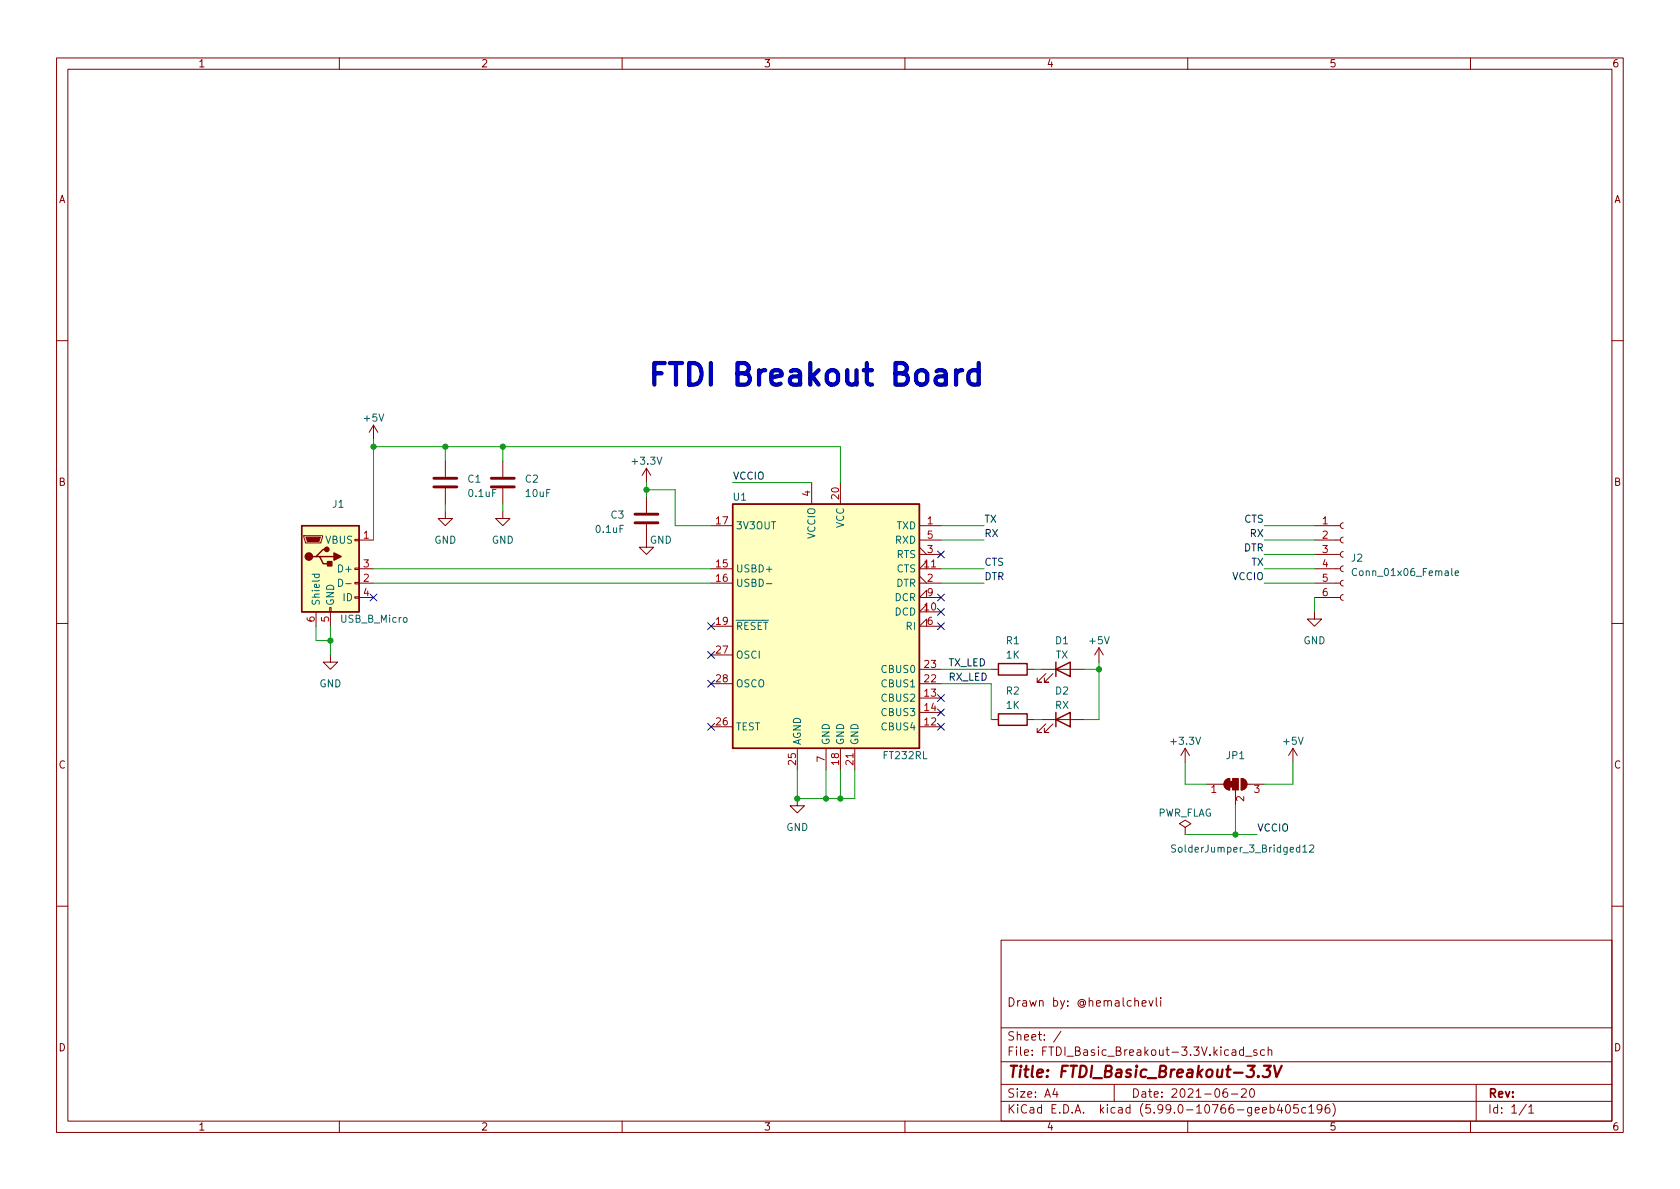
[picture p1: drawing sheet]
<svg xmlns="http://www.w3.org/2000/svg" width="297mm" height="210mm" viewBox="0 0 297 210" stroke-linecap="round" stroke-linejoin="round" font-family="sans-serif">
<g fill="none" stroke="#840000" stroke-width=".18">
<path d="M10 10.2h277v190.1h-277zM12 12.2h273v186.1h-273zM60 10.2v2M110 10.2v2M160 10.2v2M210 10.2v2M260 10.2v2M10 60.2h2M66 75.2l-.7 1.2M66 75.2v2.5M66 75.2l.8 1.2M285 60.2h2"/>
<path d="M53.7 94.7h3.3v.3l-.2 1h-2.8zM62.7 95.4h.8v.2h-.8zM63.5 95.5h2.5M78.7 90.4v1.3h1.3l-1.3 1.3-1.2-1.3h1.2M78.7 81.5v2.8M78.7 86.4v2.7M88.9 90.4v1.3h1.3l-1.3 1.3-1.3-1.3h1.3M88.9 81.5v2.8M88.9 86.4v2.7M114.3 92.7v4.1h1.3l-1.3 1.2-1.3-1.2h1.3M114.3 82.8l-.8 1.3M114.3 82.8v2.5"/>
<path d="M114.3 87.9v2.8M114.3 82.8l.8 1.3M125.7 93h3.8M143.5 85.3v3.8M148.6 85.3v3.8M162.6 93h3.8M162.6 98h3.8M162.6 96.8l1.2 1.2M162.6 95.5h3.8M232.4 93h4.6M232.4 98h4.6M232.4 95.5h4.6"/>
<path d="M237.5 97.5l-.4 .2-.1 .3 .1 .4 .4 .1M237.5 95l-.4 .1-.1 .4 .1 .4 .4 .1M237.5 92.5l-.4 .1-.1 .4 .1 .3 .4 .2M10 110.2h2M55.9 108.2v2.5M58.3 107.4h.2v.8h-.2zM58.4 115.8v1.3h1.3l-1.3 1.3-1.3-1.3h1.3M58.4 108.2v2.5M62.7 105.5h.8v.3h-.8zM62.7 103h.8v.2h-.8zM62.7 100.5h.8v.2h-.8zM63.5 100.6h2.5"/>
<path d="M63.5 103.1h2.5M63.5 105.7h2.5M125.7 100.6h3.8M125.7 103.1h3.8M125.7 110.7h3.8M125.7 115.8h3.8M162.6 118.4h3.8M162.6 103.1h3.8M162.6 101.8l1.2 1.3M163.8 108.2v-1.3l-1.2 1.3h3.8M163.8 100.6v-1.3l-1.2 1.3h3.8M163.8 110.7v-1.2l-1.2 1.2h3.8"/>
<path d="M163.8 105.7v-1.3l-1.2 1.3h3.8M175.3 118.4h1.2M181.6 118.4h1.3M184.1 118.4h7.7M184.9 119.1l-1.5 1.5h.7h-.7v-.7M186.2 119.1l-1.5 1.5h.7h-.7v-.7M194.3 114.5l-.8 1.3M194.3 114.5v2.6M194.3 114.5l.8 1.3M232.4 108.2v1.3h1.3l-1.3 1.2-1.3-1.2h1.3M232.4 100.6h4.6M232.4 103.1h4.6"/>
<path d="M232.4 105.7h4.6M237.5 105.2l-.4 .1-.1 .4 .1 .3 .4 .2M237.5 102.6l-.4 .2-.1 .3 .1 .4 .4 .1M237.5 100.1l-.4 .1-.1 .4 .1 .3 .4 .2M285 110.2h2M125.7 128.5h3.8M125.7 120.9h3.8M141 132.3v3.8M146 132.3v3.8M148.6 132.3v3.8M151.1 132.3v3.8M162.6 128.5h3.8"/>
<path d="M162.6 123.4h3.8M162.6 126h3.8M162.6 120.9h3.8M175.3 127.2h1.2M181.6 127.2h1.3M184.1 127.2h7.7M184.9 128l-1.5 1.5h.7h-.7v-.7M186.2 128l-1.5 1.5h.7h-.7v-.7M209.5 132.3l-.7 1.3M209.5 132.3v2.6M209.5 132.3l.8 1.3M213.4 138.7h3"/>
<path d="M216.7 138l.7-.3v2a1.02 1.02 0 0 1-.9-.6 1.02 1.02 0 0 1 .2-1.1zM218.4 139.7v2.8M219.5 137.7a1.02 1.02 0 0 1 1 1 1.02 1.02 0 0 1-1 1zM220.5 138.7h3M228.6 132.3l-.8 1.3M228.6 132.3v2.6M228.6 132.3l.8 1.3M141 141.2v1.3h1.2l-1.2 1.3-1.3-1.3h1.3M209.5 146.3l1.1-.6-1.1-.7-1 .7 1 .6v1.3M209.5 147.6h.1M10 160.2h2M177 166.3h108v32h-108z"/>
<path d="M201.9 177.4l.7-.1v-.3l-.5-.1-.2 .2 .1 .8h.6M203.1 176.9l.4 1 .4-1M204.4 176.4v1.3l.2 .2M205.2 176.4v.2M205.2 176.9v1M285 160.2h2M60 198.3v2M110 198.3v2M160 198.3v2M177 194.8h108M177 191.8h108M177 187.8h108"/>
<path d="M177 181.8h108M186.5 192.5l-.4 1h1M186.9 193v1M187.6 182.4l-1.3 1.9M197 191.8v3M210 198.3v2M216.9 192.5a.59 .59 0 0 0-.7 .7v.5l.2 .3h.4l.2-.1 .1-.5-.2-.2-.4-.1-.3 .3M217.7 193.5h1.2M217.9 185.7h.5l.1 .9M218.5 186l-.5 .1a.29 .29 0 0 0-.2 .2 .29 .29 0 0 0 .2 .3h.5M219.5 192.7l.6-.2 .2 .2 .1 .3-1 1h1M219.9 185.7l-.5-.1-.3 .3v.4l.2 .3h.6"/>
<path d="M219.9 185.1v1.5M220.2 186.8h1.2M221.1 192.7l.2-.2a.81 .81 0 0 1 .6 .7 .81 .81 0 0 1-.3 .8h-.2a.81 .81 0 0 1-.3-1.3zM222.2 185.7l-.3-.1-.3 .2 .1 .3 .5 .1v.4h-.6M223.6 185.7l-.5-.1-.2 .3v.4l.1 .3h.6M224.2 185.8l.2-.2 .4 .1 .1 .9M224.2 185.1v1.5M224.6 195.9l.4-.1 .3 .3v.4l-.2 .3h-.5M224.6 195.3v1.5M226.2 195.3l-.3 1h.9M226.6 195.8v1M227.5 195.4l.1-.1a.81 .81 0 0 1 .6 .7 .81 .81 0 0 1-.3 .8h-.1a.81 .81 0 0 1-.6-.6 .81 .81 0 0 1 .3-.8z"/>
<path d="M229.5 195.3h-.7l-.1 .7 .2-.1 .5 .1 .2 .2-.1 .5-.2 .1-.6-.1M230.9 195.9l-.5-.1-.3 .3v.4l.2 .3h.6M231.4 195.8l.5-.5v1.5M231.4 196.8h.9M233.7 196l-.3 .3-.4-.1-.1-.2 .1-.6 .4-.1 .2 .2a.99 .99 0 0 1-.3 1.3h-.3M235 195.3a.59 .59 0 0 0-.7 .7v.5l.1 .3h.5l.2-.1v-.5l-.1-.2-.4-.1-.3 .3M235.6 195.1a1.72 1.72 0 0 1 0 2.3M260 198.3v2M261 191.8v6.5M269.9 195.3l-1.3 1.9M270.3 195.8l.4-.5v1.5M270.3 196.8h.9"/>
</g>
<path d="M222.5 190.3l.1 .1-.1 .1-.1-.1 .1-.1v.2M223.5 188.5h1.2l-.7 .7h.2l.3 .2 .1 .2-.2 .7-.3 .2h-.6l-.2-.2M225.3 188.5l.4 2 .9-2" fill="none" stroke="#840000" stroke-width=".4"/>
<path d="M53.3 93h10.2v15.2h-10.2zM55.9 98.4h.6l.6 1.3h1.3M56.5 98.4h2.6M57.8 97.1h-.7l-1.2 1.3h-.7M129.5 89.1h33.1v43.2h-33.1zM176.5 117.3h5.1v2.1h-5.1zM186.7 118.4l2.5-1.3v2.5zM186.7 117.1v2.5M176.5 126.2h5.1v2.1h-5.1zM186.7 127.2l2.5-1.2v2.5zM186.7 126v2.5" fill="none" stroke="#840000" stroke-width=".25"/>
<path d="M76.7 86.1h4.1M76.7 84.6h4.1M86.9 86.1h4M86.9 84.6h4M112.3 90.9h4M112.3 92.5h4" fill="none" stroke="#840000" stroke-width=".51"/>
<g fill="#ffffc2" stroke="#ffffc2" stroke-width=".18">
<path d="M129.5 89.1h33.1v43.2h-33.1z"/>
<path d="M53.3 93h10.2v15.2h-10.2z"/>
</g>
<path d="M55.2 101.5h1.3M55.7 101.5l-.1 .4 .2 .2 .6-.1v-.5M59.9 102.4a.64 .64 0 0 1 .7 .7 .64 .64 0 0 1-.7 .6zM61.1 103.2h1M135.5 103.2h1M239.9 100.6a.6 .6 0 0 0-.9 .5 .6 .6 0 0 0 .6 .7l.3-.1M257.3 101.4l.6-.2-.1-.2-.3-.1-.2 .2v.6h.5M207.9 149.5l-.5-.1-.2 .1v.4l.5 .2 .2 .3-.3 .3-.5-.1M230.4 149.8l.3-.4v1.3M230.4 150.7h.7M231.6 149.5l.4-.1 .3 .4-.8 .9h.8" fill="none" stroke="#006464" stroke-width=".18"/>
<g fill="#840000" stroke="#840000" stroke-width=".18">
<path d="M216.7 138l.7-.3v2a1.02 1.02 0 0 1-.9-.6 1.02 1.02 0 0 1 .2-1.1z"/>
<path d="M219.5 137.7a1.02 1.02 0 0 1 1 1 1.02 1.02 0 0 1-1 1z"/>
<path d="M217.4 138.2h.5v1h-.5z"/>
<path d="M217.9 137.7h1v2h-1z"/>
<path d="M54.1 95h2.5l-.2 .8h-2z"/>
</g>
<g fill="#840000" stroke="#840000" stroke-width=".25">
<path d="M57.9 99.3h.8v.8h-.8z"/>
<path d="M59.1 97.8l1.2 .6-1.2 .7z"/>
<circle cx="54.6" cy="98.4" r=".63"/>
<circle cx="57.8" cy="97.1" r=".38"/>
</g>
<path d="M169 65.5v2.5M170.1 65.5a.97 .97 0 0 0-1.1 .7M173 65.7l-.3-.2h-.8l-.5 .3-.2 .4v1.1l.4 .5 .3 .2h.8l.3-.2M173 64.2v3.8" fill="none" stroke="#0000c2" stroke-width=".76"/>
<g fill="none" stroke="#009600" stroke-width=".18">
<path d="M66 79h82.6v6.3M66 77.7v17.8M78.7 79v2.5M88.9 79v2.5M78.7 89.1v1.3M88.9 89.1v1.3M114.3 85.3v2.6M114.3 86.6h5.1v6.4h6.3M129.5 85.3h14M166.4 93h7.6M166.4 95.5h7.6M223.5 93h8.9"/>
<path d="M223.5 95.5h8.9M223.5 98h8.9M55.9 110.7v2.6h2.5M58.4 110.7v5.1M66 103.1h59.7M66 100.6h59.7M166.4 118.4h8.9M166.4 103.1h7.6M166.4 100.6h7.6M182.9 118.4h1.2M191.8 118.4h2.5M194.3 117.1v10.1h-2.5"/>
<path d="M223.5 103.1h8.9M223.5 100.6h8.9M232.4 105.7v2.5M141 136.1v5.1h10.1v-5.1M146 136.1v5.1M148.6 136.1v5.1M166.4 120.9h8.9v6.3M182.9 127.2h1.2M209.5 134.9v3.8h3.9M228.6 134.9v3.8h-5.1M209.5 147.6h12.7M218.4 142.5v5.1"/>
</g>
<g fill="none" stroke="#000084" stroke-width=".18">
<path d="M165.8 97.4l1.2 1.2M167 97.4l-1.2 1.2M65.4 105l1.2 1.3M66.6 105l-1.2 1.3M125.1 110.1l1.2 1.2M125.1 115.2l1.2 1.2M126.3 110.1l-1.2 1.2M126.3 115.2l-1.2 1.2M165.8 107.6l1.2 1.2M165.8 110.1l1.2 1.2M165.8 105l1.2 1.3M167 107.6l-1.2 1.2"/>
<path d="M167 110.1l-1.2 1.2M167 105l-1.2 1.3M125.1 120.3l1.2 1.2M125.1 127.9l1.2 1.2M126.3 120.3l-1.2 1.2M126.3 127.9l-1.2 1.2M165.8 127.9l1.2 1.2M165.8 125.4l1.2 1.2M165.8 122.8l1.2 1.2M167 127.9l-1.2 1.2M167 125.4l-1.2 1.2M167 122.8l-1.2 1.2"/>
</g>
<g fill="#009600" stroke="#009600" stroke-width=".18">
<circle cx="78.7" cy="79" r=".46"/>
<circle cx="66" cy="79" r=".46"/>
<circle cx="114.3" cy="86.6" r=".46"/>
<circle cx="58.4" cy="113.3" r=".46"/>
<circle cx="88.9" cy="79" r=".46"/>
<circle cx="141" cy="141.2" r=".46"/>
<circle cx="146" cy="141.2" r=".46"/>
<circle cx="148.6" cy="141.2" r=".46"/>
<circle cx="194.3" cy="118.4" r=".46"/>
<circle cx="218.4" cy="147.6" r=".46"/>
</g>
<text font-size="5.3" fill="#0000c2" x="114.3" y="68.2">FTDI Breakout Board</text>
<text font-size="2.8" fill="#840000" x="178" y="190.6">Title: FTDI_Basic_Breakout-3.3V</text>
<g font-size="2.1" fill="#840000">
<text x="178" y="178">Drawn by: @hemalchevli</text>
<text x="178" y="184">Sheet: /</text>
<text x="178" y="186.7">File: FTDI_Basic_Breakout-3.3V.kicad_sch</text>
<text x="178" y="196.9">KiCad E.D.A. kicad (5.99.0-10766-geeb405c196)</text>
<text x="178" y="194.1">Size: A4</text>
<text x="200" y="194.1">Date: 2021-06-20</text>
<text x="263" y="194.1">Rev:</text>
<text x="263" y="196.9">Id: 1/1</text>
</g>
<g font-size="1.8" fill="#840000">
<text x="35" y="11.9">1</text>
<text x="85" y="11.9">2</text>
<text x="135" y="11.9">3</text>
<text x="185" y="11.9">4</text>
<text x="235" y="11.9">5</text>
<text x="285" y="11.9">6</text>
<text x="10.3" y="35.9">A</text>
<text x="285.3" y="35.9">A</text>
<text x="10.3" y="85.9">B</text>
<text x="285.3" y="85.9">B</text>
<text x="10.3" y="135.9">C</text>
<text x="285.3" y="135.9">C</text>
<text x="10.3" y="185.9">D</text>
<text x="285.3" y="185.9">D</text>
<text x="35" y="199.9">1</text>
<text x="85" y="199.9">2</text>
<text x="135" y="199.9">3</text>
<text x="185" y="199.9">4</text>
<text x="235" y="199.9">5</text>
<text x="285" y="199.9">6</text>
</g>
<g font-size="1.8" fill="#006464">
<text x="64.4" y="74.5">+5V</text>
<text x="112" y="82.2">+3.3V</text>
<text x="58.8" y="89.8">J1</text>
<text x="82.7" y="85.3">C1</text>
<text x="83" y="87.9">0.1uF</text>
<text x="92.9" y="85.3">C2</text>
<text x="93.1" y="87.9">10uF</text>
<text x="129.7" y="88.5">U1</text>
<text x="105.5" y="94.2">0.1uF</text>
<text x="108" y="91.7">C3</text>
<text x="130" y="93.6">3V3OUT</text>
<text x="144.1" y="95.3" transform="rotate(-90 144.1 95.3)">VCCIO</text>
<text x="149.2" y="93.4" transform="rotate(-90 149.2 93.4)">VCC</text>
<text x="158.5" y="93.6">TXD</text>
<text x="57.6" y="96.1">VBUS</text>
<text x="60.2" y="101.2">D+</text>
<text x="76.8" y="96.1">GND</text>
<text x="86.9" y="96.1">GND</text>
<text x="114.9" y="96.1">GND</text>
<text x="130" y="101.2">USBD+</text>
<text x="158.3" y="96.1">RXD</text>
<text x="158.5" y="101.2">CTS</text>
<text x="158.5" y="98.7">RTS</text>
<text x="238.9" y="99.3">J2</text>
<text x="239.7" y="101.8">Conn_01x06_Female</text>
<text x="56.5" y="107.2" transform="rotate(-90 56.5 107.2)">Shield</text>
<text x="59.1" y="107.2" transform="rotate(-90 59.1 107.2)">GND</text>
<text x="60.7" y="106.3">ID</text>
<text x="130" y="103.8">USBD-</text>
<text x="158.2" y="106.3">DCR</text>
<text x="158.4" y="103.8">DTR</text>
<text x="60.3" y="110.1">USB_B_Micro</text>
<text x="130" y="111.4">~RESET~</text>
<text x="158.2" y="108.8">DCD</text>
<text x="160.3" y="111.4">RI</text>
<text x="177.9" y="113.9">R1</text>
<text x="186.6" y="113.9">D1</text>
<text x="192.7" y="113.9">+5V</text>
<text x="230.4" y="113.9">GND</text>
<text x="130" y="116.5">OSCI</text>
<text x="156.1" y="119">CBUS0</text>
<text x="177.9" y="116.5">1K</text>
<text x="186.6" y="116.5">TX</text>
<text x="56.5" y="121.5">GND</text>
<text x="130" y="121.5">OSCO</text>
<text x="156.1" y="124.1">CBUS2</text>
<text x="156.1" y="121.5">CBUS1</text>
<text x="177.9" y="122.8">R2</text>
<text x="177.9" y="125.3">1K</text>
<text x="186.5" y="125.3">RX</text>
<text x="186.6" y="122.8">D2</text>
<text x="130" y="129.2">TEST</text>
<text x="141.6" y="131.8" transform="rotate(-90 141.6 131.8)">AGND</text>
<text x="146.7" y="131.8" transform="rotate(-90 146.7 131.8)">GND</text>
<text x="149.2" y="131.8" transform="rotate(-90 149.2 131.8)">GND</text>
<text x="151.8" y="131.8" transform="rotate(-90 151.8 131.8)">GND</text>
<text x="156.1" y="129.2">CBUS4</text>
<text x="156.1" y="126.6">CBUS3</text>
<text x="207.2" y="131.7">+3.3V</text>
<text x="227" y="131.7">+5V</text>
<text x="156.3" y="134.2">FT232RL</text>
<text x="216.9" y="134.2">JP1</text>
<text x="139" y="146.9">GND</text>
<text x="204.6" y="144.4">PWR_FLAG</text>
<text x="208" y="150.7">SolderJumper_3_Bridged12</text>
</g>
<g font-size="1.8" fill="#0f0f0f">
<text x="129.5" y="84.8">VCCIO</text>
<text x="174" y="92.4">TX</text>
<text x="174" y="95">RX</text>
<text x="220" y="92.4">CTS</text>
<text x="221.1" y="95">RX</text>
<text x="174" y="100">CTS</text>
<text x="219.9" y="97.5">DTR</text>
<text x="221.3" y="100">TX</text>
<text x="174" y="102.6">DTR</text>
<text x="217.9" y="102.6">VCCIO</text>
<text x="167.6" y="117.8">TX_LED</text>
<text x="167.6" y="120.4">RX_LED</text>
<text x="222.2" y="147">VCCIO</text>
</g>
<g font-size="1.8" fill="#a90000">
<text x="143.3" y="87.7" transform="rotate(-90 143.3 87.7)">4</text>
<text x="148.3" y="88.2" transform="rotate(-90 148.3 88.2)">20</text>
<text x="64.3" y="95.2">1</text>
<text x="126.7" y="92.7">17</text>
<text x="164" y="92.7">1</text>
<text x="164" y="95.2">5</text>
<text x="233.8" y="92.7">1</text>
<text x="233.8" y="95.2">2</text>
<text x="64.3" y="100.3">3</text>
<text x="126.7" y="100.3">15</text>
<text x="163.5" y="100.3">11</text>
<text x="164" y="97.8">3</text>
<text x="233.8" y="97.8">3</text>
<text x="233.8" y="100.3">4</text>
<text x="64.3" y="102.9">2</text>
<text x="64.3" y="105.4">4</text>
<text x="126.7" y="102.9">16</text>
<text x="163.5" y="107.9">10</text>
<text x="164" y="102.9">2</text>
<text x="164" y="105.4">9</text>
<text x="233.8" y="102.9">5</text>
<text x="233.8" y="105.4">6</text>
<text x="55.6" y="110" transform="rotate(-90 55.6 110)">6</text>
<text x="58.2" y="110" transform="rotate(-90 58.2 110)">5</text>
<text x="126.7" y="110.5">19</text>
<text x="164" y="110.5">6</text>
<text x="126.7" y="115.6">27</text>
<text x="163.5" y="118.1">23</text>
<text x="126.7" y="120.6">28</text>
<text x="163.5" y="123.2">13</text>
<text x="163.5" y="125.7">14</text>
<text x="163.5" y="120.6">22</text>
<text x="126.7" y="128.3">26</text>
<text x="163.5" y="128.3">12</text>
<text x="140.7" y="135.2" transform="rotate(-90 140.7 135.2)">25</text>
<text x="145.8" y="134.7" transform="rotate(-90 145.8 134.7)">7</text>
<text x="148.3" y="135.2" transform="rotate(-90 148.3 135.2)">18</text>
<text x="150.9" y="135.2" transform="rotate(-90 150.9 135.2)">21</text>
<text x="214.1" y="140.2">1</text>
<text x="220" y="141.7" transform="rotate(-90 220 141.7)">2</text>
<text x="221.8" y="140.2">3</text>
</g>
</svg>
